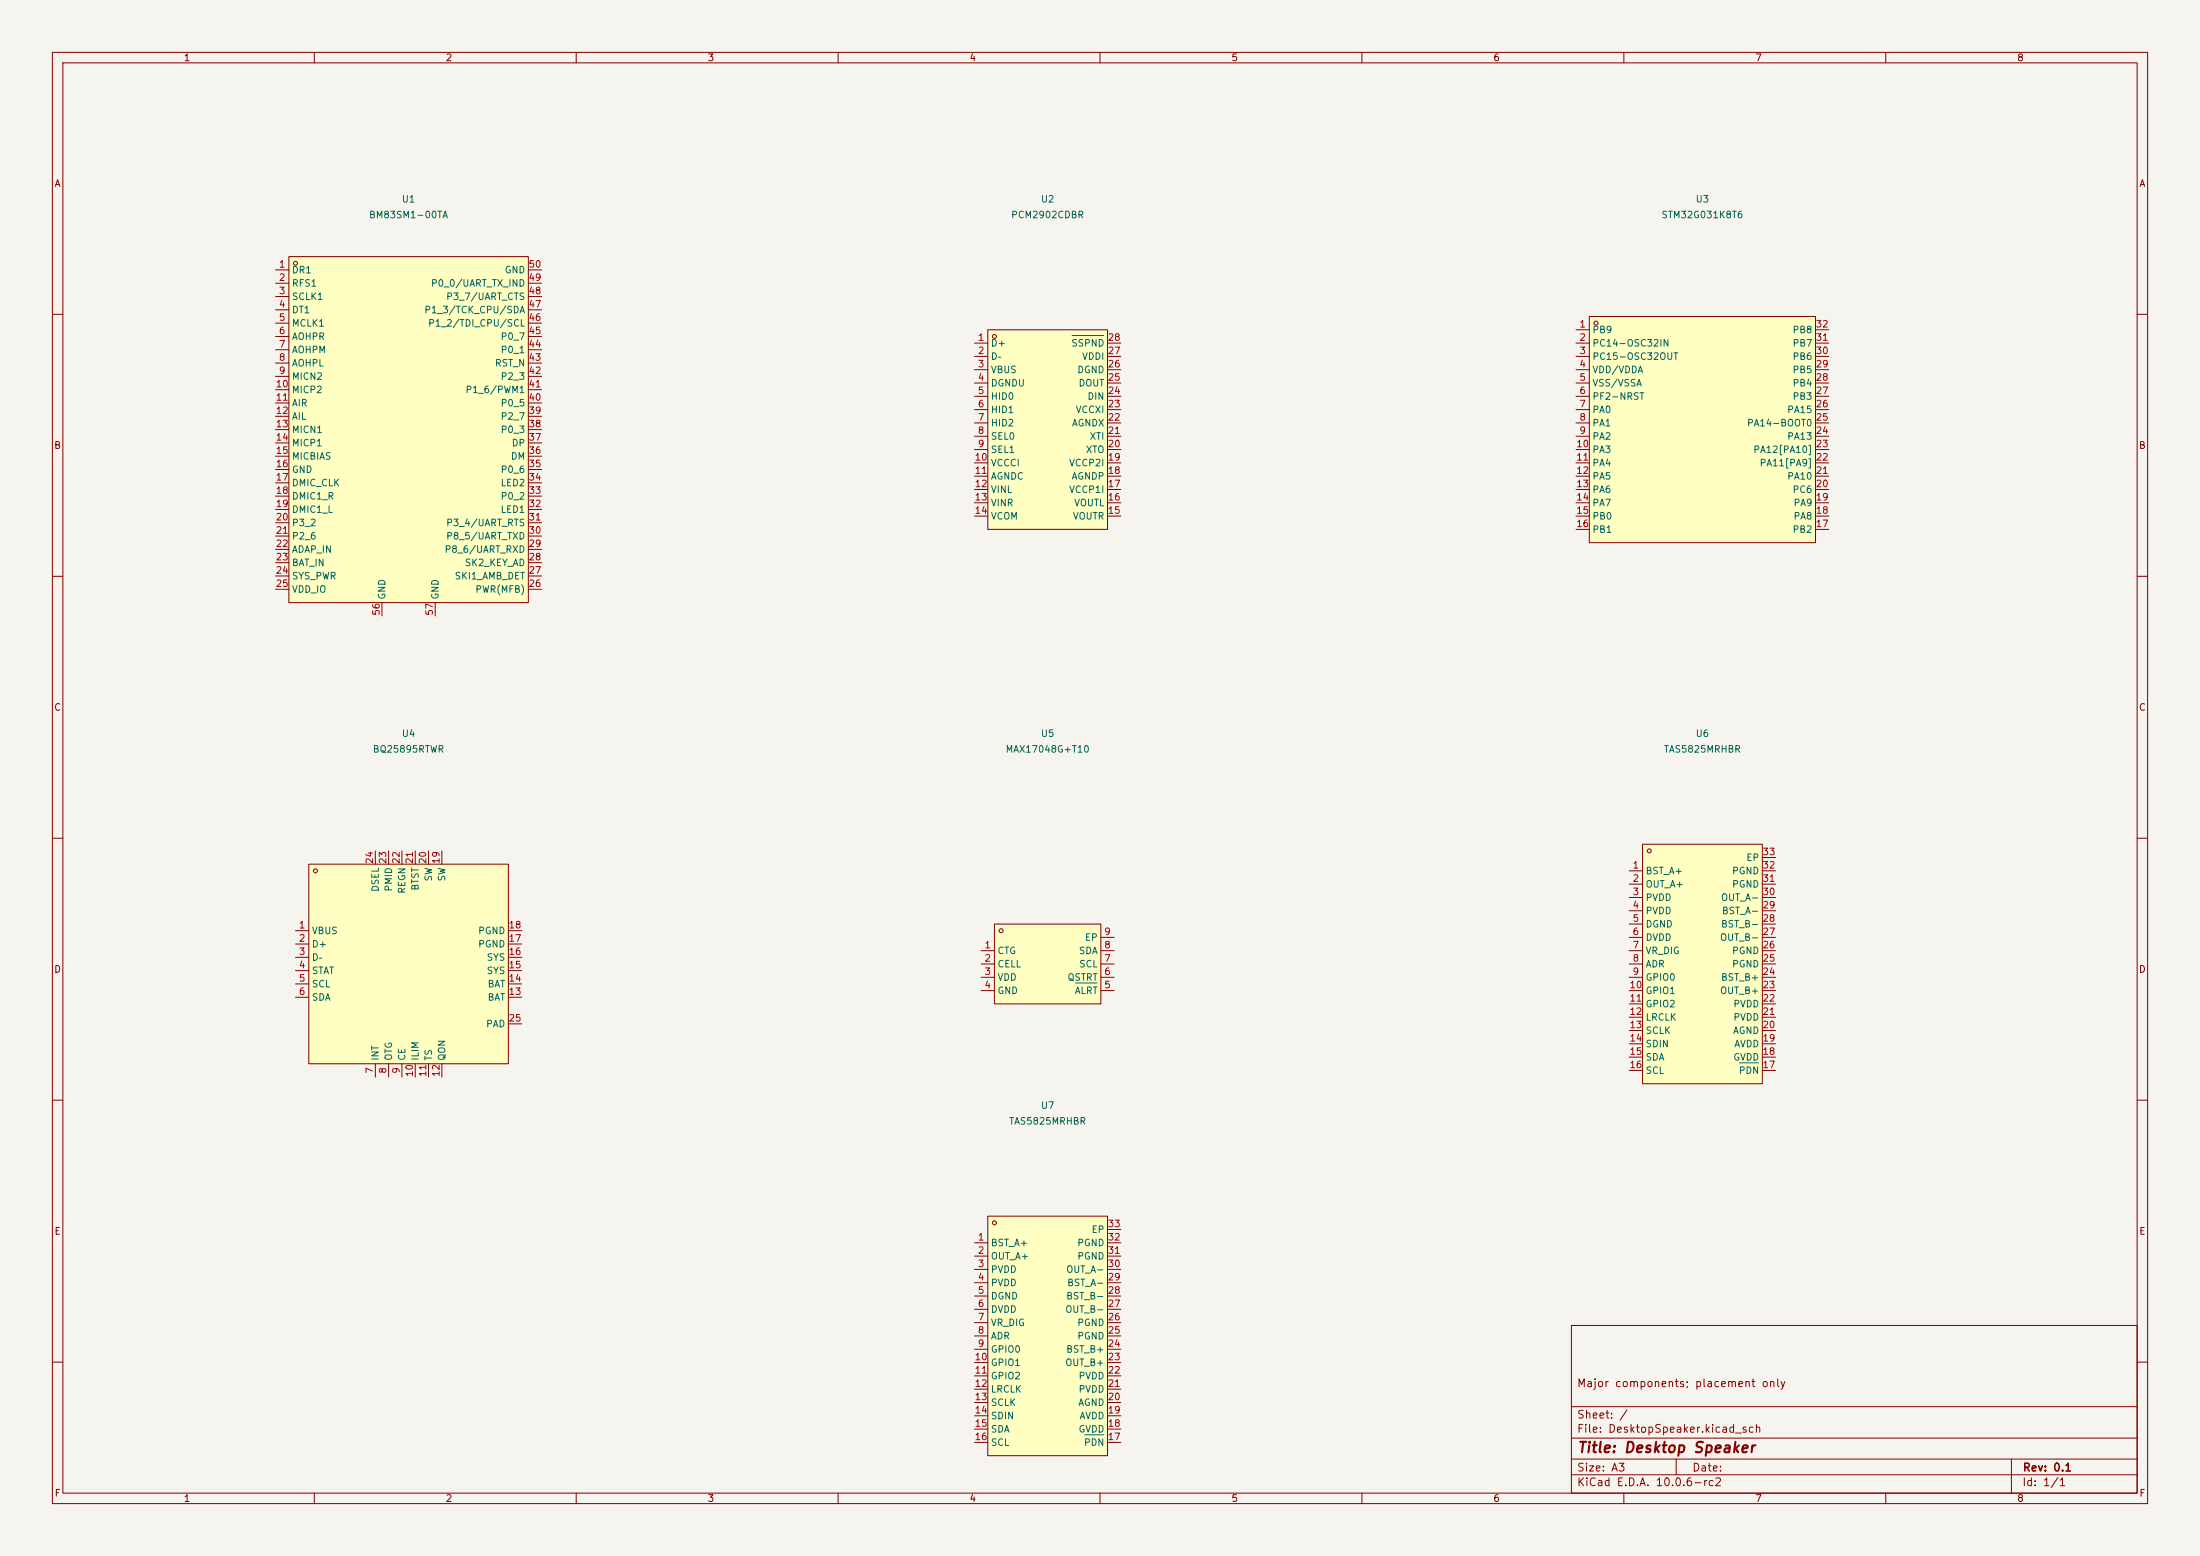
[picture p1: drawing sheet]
<svg xmlns="http://www.w3.org/2000/svg" width="420mm" height="297mm" viewBox="0 0 420 297" stroke-linecap="round" stroke-linejoin="round" font-family="sans-serif">
<path d="M0 0h420v297h-420z" fill="#f5f4ef" stroke="#f5f4ef" stroke-width=".19"/>
<g fill="none" stroke="#840000" stroke-width=".19">
<path d="M10 10h400v277h-400zM12 12h396v273h-396zM60 10v2M110 10v2M160 10v2M210 10v2M260 10v2M310 10v2M360 10v2M10 60h2M408 60h2M10 110h2"/>
<path d="M408 110h2M10 160h2M408 160h2M10 210h2M408 210h2M300 253h108v32h-108zM10 260h2M300 278.5h108M300 274.5h108M300 268.5h108M320 278.5v3M384 278.5v6.5"/>
<path d="M408 260h2M60 285v2M110 285v2M160 285v2M210 285v2M260 285v2M300 281.5h108M310 285v2M360 285v2"/>
</g>
<path d="M303.4 60.4h43.2v43.2h-43.2z" fill="#ffffc2"/>
<g fill="none" stroke="#840000" stroke-width=".19">
<path d="M300.9 62.9h2.5M300.9 65.5h2.5M300.9 68h2.5M300.9 70.6h2.5M300.9 73.1h2.5M300.9 75.6h2.5M300.9 78.2h2.5M303.4 60.4h43.2v43.2h-43.2zM346.6 62.9h2.5M346.6 65.5h2.5M346.6 68h2.5M346.6 70.6h2.5"/>
<path d="M346.6 73.1h2.5M346.6 75.6h2.5M346.6 78.2h2.5M300.9 80.7h2.5M300.9 83.3h2.5M300.9 85.8h2.5M300.9 88.3h2.5M300.9 90.9h2.5M300.9 93.4h2.5M300.9 96h2.5M300.9 98.5h2.5M346.6 80.7h2.5"/>
<path d="M346.6 83.3h2.5M346.6 85.8h2.5M346.6 88.3h2.5M346.6 90.9h2.5M346.6 93.4h2.5M346.6 96h2.5M346.6 98.5h2.5M300.9 101h2.5M346.6 101h2.5"/>
<circle cx="304.7" cy="61.7" r=".38"/>
</g>
<path d="M59 164.9h38.1v38.1h-38.1z" fill="#ffffc2"/>
<g fill="none" stroke="#840000" stroke-width=".19">
<path d="M56.4 177.7h2.6M59 164.9h38.1v38.1h-38.1zM71.7 162.4v2.6M74.2 162.4v2.6M76.7 162.4v2.6M79.3 162.4v2.6M81.8 162.4v2.6M84.3 162.4v2.6M97 177.7h2.6M56.4 180.2h2.6M56.4 182.7h2.6M56.4 185.3h2.6"/>
<path d="M56.4 187.8h2.6M56.4 190.4h2.6M97 180.2h2.6M97 182.7h2.6M97 185.3h2.6M97 187.8h2.6M97 190.4h2.6M97 195.4h2.6M71.7 203.1v2.5M74.2 203.1v2.5M76.7 203.1v2.5M79.3 203.1v2.5"/>
<path d="M81.8 203.1v2.5M84.3 203.1v2.5"/>
<circle cx="60.2" cy="166.2" r=".38"/>
</g>
<path d="M189.8 176.4h20.4v15.2h-20.4z" fill="#ffffc2"/>
<g fill="none" stroke="#840000" stroke-width=".19">
<path d="M189.8 176.4h20.4v15.2h-20.4zM210.2 178.9h2.5M187.3 181.5h2.5M187.3 184h2.5M187.3 186.5h2.5M187.3 189.1h2.5M210.2 181.5h2.5M210.2 184h2.5M210.2 186.5h2.5M210.2 189.1h2.5"/>
<circle cx="191.1" cy="177.7" r=".38"/>
</g>
<path d="M205.3 187.6h4.1" fill="none" stroke="#006464" stroke-width=".19"/>
<path d="M313.6 161.1h22.8v45.8h-22.8z" fill="#ffffc2"/>
<g fill="none" stroke="#840000" stroke-width=".19">
<path d="M311 166.2h2.6M311 168.8h2.6M311 171.3h2.6M311 173.8h2.6M311 176.4h2.6M311 178.9h2.6M313.6 161.1h22.8v45.8h-22.8zM336.4 166.2h2.6M336.4 168.8h2.6M336.4 171.3h2.6M336.4 173.8h2.6M336.4 176.4h2.6"/>
<path d="M336.4 178.9h2.6M336.4 163.7h2.6M311 181.5h2.6M311 184h2.6M311 186.5h2.6M311 189.1h2.6M311 191.6h2.6M311 194.2h2.6M311 196.7h2.6M311 199.2h2.6M336.4 181.5h2.6M336.4 184h2.6"/>
<path d="M336.4 186.5h2.6M336.4 189.1h2.6M336.4 191.6h2.6M336.4 194.2h2.6M336.4 196.7h2.6M336.4 199.2h2.6M311 201.8h2.6M311 204.3h2.6M336.4 201.8h2.6M336.4 204.3h2.6"/>
<circle cx="314.8" cy="162.4" r=".38"/>
</g>
<path d="M332.1 202.9h3.6" fill="none" stroke="#006464" stroke-width=".19"/>
<path d="M55.1 49h45.8v66h-45.8z" fill="#ffffc2"/>
<g fill="none" stroke="#840000" stroke-width=".19">
<path d="M52.6 51.5h2.5M52.6 54.1h2.5M52.6 56.6h2.5M52.6 59.1h2.5M55.1 49h45.8v66h-45.8zM100.9 51.5h2.5M100.9 54.1h2.5M100.9 56.6h2.5M100.9 59.1h2.5M52.6 61.7h2.5M52.6 64.2h2.5M52.6 66.8h2.5"/>
<path d="M52.6 69.3h2.5M52.6 71.8h2.5M52.6 74.4h2.5M52.6 76.9h2.5M52.6 79.5h2.5M100.9 61.7h2.5M100.9 64.2h2.5M100.9 66.8h2.5M100.9 69.3h2.5M100.9 71.8h2.5M100.9 74.4h2.5M100.9 76.9h2.5"/>
<path d="M100.9 79.5h2.5M52.6 82h2.5M52.6 84.5h2.5M52.6 87.1h2.5M52.6 89.6h2.5M52.6 92.2h2.5M52.6 94.7h2.5M52.6 97.2h2.5M52.6 99.8h2.5M100.9 82h2.5M100.9 84.5h2.5M100.9 87.1h2.5"/>
<path d="M100.9 89.6h2.5M100.9 92.2h2.5M100.9 94.7h2.5M100.9 97.2h2.5M100.9 99.8h2.5M52.6 102.3h2.5M52.6 104.9h2.5M52.6 107.4h2.5M52.6 109.9h2.5M52.6 112.5h2.5M72.9 115v2.6M83.1 115v2.6"/>
<path d="M100.9 102.3h2.5M100.9 104.9h2.5M100.9 107.4h2.5M100.9 109.9h2.5M100.9 112.5h2.5"/>
<circle cx="56.4" cy="50.3" r=".38"/>
</g>
<path d="M188.6 63h22.8v38.1h-22.8z" fill="#ffffc2"/>
<g fill="none" stroke="#840000" stroke-width=".19">
<path d="M186 65.5h2.6M186 68h2.6M186 70.6h2.6M186 73.1h2.6M186 75.6h2.6M186 78.2h2.6M188.6 63h22.8v38.1h-22.8zM211.4 65.5h2.6M211.4 68h2.6M211.4 70.6h2.6M211.4 73.1h2.6M211.4 75.6h2.6"/>
<path d="M211.4 78.2h2.6M186 80.7h2.6M186 83.3h2.6M186 85.8h2.6M186 88.3h2.6M186 90.9h2.6M186 93.4h2.6M186 96h2.6M186 98.5h2.6M211.4 80.7h2.6M211.4 83.3h2.6M211.4 85.8h2.6"/>
<path d="M211.4 88.3h2.6M211.4 90.9h2.6M211.4 93.4h2.6M211.4 96h2.6M211.4 98.5h2.6"/>
<circle cx="189.8" cy="64.2" r=".38"/>
</g>
<path d="M204.7 64h6" fill="none" stroke="#006464" stroke-width=".19"/>
<path d="M188.6 232.1h22.8v45.8h-22.8z" fill="#ffffc2"/>
<g fill="none" stroke="#840000" stroke-width=".19">
<path d="M186 237.2h2.6M186 239.8h2.6M188.6 232.1h22.8v45.8h-22.8zM211.4 237.2h2.6M211.4 239.8h2.6M211.4 234.7h2.6M186 242.3h2.6M186 244.8h2.6M186 247.4h2.6M186 249.9h2.6M186 252.5h2.6M186 255h2.6"/>
<path d="M186 257.5h2.6M211.4 242.3h2.6M211.4 244.8h2.6M211.4 247.4h2.6M211.4 249.9h2.6M211.4 252.5h2.6M211.4 255h2.6M211.4 257.5h2.6M186 260.1h2.6M186 262.6h2.6M186 265.2h2.6M186 267.7h2.6"/>
<path d="M186 270.2h2.6M186 272.8h2.6M186 275.3h2.6M211.4 260.1h2.6M211.4 262.6h2.6M211.4 265.2h2.6M211.4 267.7h2.6M211.4 270.2h2.6M211.4 272.8h2.6M211.4 275.3h2.6"/>
<circle cx="189.8" cy="233.4" r=".38"/>
</g>
<path d="M207.1 273.9h3.6" fill="none" stroke="#006464" stroke-width=".19"/>
<text font-size="2" fill="#840000" x="301" y="277.8">Title: Desktop Speaker</text>
<g font-size="1.5" fill="#840000">
<text x="300.9" y="265.1">Major components; placement only</text>
<text x="300.9" y="273.8">File: DesktopSpeaker.kicad_sch</text>
<text x="300.9" y="271.1">Sheet: /</text>
<text x="300.9" y="281.2">Size: A3</text>
<text x="322.9" y="281.2">Date:</text>
<text x="386" y="281.2">Rev: 0.1</text>
<text x="300.9" y="284">KiCad E.D.A. 10.0.6-rc2</text>
<text x="385.9" y="284">Id: 1/1</text>
</g>
<g font-size="1.3" fill="#840000">
<text x="35" y="12">1</text>
<text x="85" y="12">2</text>
<text x="135" y="12">3</text>
<text x="185" y="12">4</text>
<text x="235" y="12">5</text>
<text x="285" y="12">6</text>
<text x="335" y="12">7</text>
<text x="385" y="12">8</text>
<text x="10.3" y="36">A</text>
<text x="408.3" y="36">A</text>
<text x="10.2" y="86">B</text>
<text x="408.2" y="86">B</text>
<text x="10.2" y="136">C</text>
<text x="408.2" y="136">C</text>
<text x="10.2" y="186">D</text>
<text x="408.2" y="186">D</text>
<text x="10.3" y="236">E</text>
<text x="408.3" y="236">E</text>
<text x="10.3" y="286">F</text>
<text x="35" y="287">1</text>
<text x="85" y="287">2</text>
<text x="135" y="287">3</text>
<text x="185" y="287">4</text>
<text x="235" y="287">5</text>
<text x="285" y="287">6</text>
<text x="335" y="287">7</text>
<text x="385" y="287">8</text>
<text x="408.3" y="286">F</text>
</g>
<g font-size="1.3" fill="#006464">
<text x="70.3" y="42">BM83SM1-00TA</text>
<text x="76.6" y="39">U1</text>
<text x="192.9" y="42">PCM2902CDBR</text>
<text x="198.6" y="39">U2</text>
<text x="317.1" y="42">STM32G031K8T6</text>
<text x="323.6" y="39">U3</text>
<text x="55.6" y="52.5">DR1</text>
<text x="96.3" y="52.5">GND</text>
<text x="55.6" y="55">RFS1</text>
<text x="55.6" y="57.6">SCLK1</text>
<text x="82.2" y="55">P0_0/UART_TX_IND</text>
<text x="85.1" y="57.6">P3_7/UART_CTS</text>
<text x="55.6" y="60.1">DT1</text>
<text x="55.6" y="62.6">MCLK1</text>
<text x="55.6" y="65.2">AOHPR</text>
<text x="80.9" y="60.1">P1_3/TCK_CPU/SDA</text>
<text x="81.6" y="62.6">P1_2/TDI_CPU/SCL</text>
<text x="95.5" y="65.2">P0_7</text>
<text x="303.9" y="63.9">PB9</text>
<text x="342.1" y="63.9">PB8</text>
<text x="55.6" y="67.7">AOHPM</text>
<text x="55.6" y="70.3">AOHPL</text>
<text x="94.4" y="70.3">RST_N</text>
<text x="95.5" y="67.7">P0_1</text>
<text x="189.1" y="66.5">D+</text>
<text x="189.1" y="69">D–</text>
<text x="189.1" y="71.5">VBUS</text>
<text x="204.4" y="66.5">SSPND</text>
<text x="205.6" y="71.5">DGND</text>
<text x="206.5" y="69">VDDI</text>
<text x="303.9" y="66.5">PC14-OSC32IN</text>
<text x="303.9" y="69">PC15-OSC32OUT</text>
<text x="303.9" y="71.5">VDD/VDDA</text>
<text x="342.1" y="71.5">PB5</text>
<text x="342.1" y="69">PB6</text>
<text x="342.1" y="66.5">PB7</text>
<text x="55.6" y="72.8">MICN2</text>
<text x="55.6" y="75.3">MICP2</text>
<text x="55.6" y="77.9">AIR</text>
<text x="88.8" y="75.3">P1_6/PWM1</text>
<text x="95.5" y="77.9">P0_5</text>
<text x="95.5" y="72.8">P2_3</text>
<text x="189.1" y="74.1">DGNDU</text>
<text x="189.1" y="76.6">HID0</text>
<text x="205.8" y="74.1">DOUT</text>
<text x="207.5" y="76.6">DIN</text>
<text x="303.9" y="74.1">VSS/VSSA</text>
<text x="303.9" y="76.6">PF2-NRST</text>
<text x="342.1" y="76.6">PB3</text>
<text x="342.1" y="74.1">PB4</text>
<text x="55.6" y="80.4">AIL</text>
<text x="55.6" y="83">MICN1</text>
<text x="95.5" y="83">P0_3</text>
<text x="95.5" y="80.4">P2_7</text>
<text x="189.1" y="79.2">HID1</text>
<text x="189.1" y="81.7">HID2</text>
<text x="204.5" y="81.7">AGNDX</text>
<text x="205.3" y="79.2">VCCXI</text>
<text x="303.9" y="79.2">PA0</text>
<text x="303.9" y="81.7">PA1</text>
<text x="333.4" y="81.7">PA14-BOOT0</text>
<text x="341.1" y="79.2">PA15</text>
<text x="55.6" y="85.5">MICP1</text>
<text x="55.6" y="88">MICBIAS</text>
<text x="97.4" y="88">DM</text>
<text x="97.6" y="85.5">DP</text>
<text x="189.1" y="84.2">SEL0</text>
<text x="189.1" y="86.8">SEL1</text>
<text x="189.1" y="89.3">VCCCI</text>
<text x="204" y="89.3">VCCP2I</text>
<text x="207.2" y="86.8">XTO</text>
<text x="207.9" y="84.2">XTI</text>
<text x="303.9" y="84.2">PA2</text>
<text x="303.9" y="86.8">PA3</text>
<text x="303.9" y="89.3">PA4</text>
<text x="334.6" y="86.8">PA12[PA10]</text>
<text x="335.8" y="89.3">PA11[PA9]</text>
<text x="341.1" y="84.2">PA13</text>
<text x="55.6" y="90.6">GND</text>
<text x="55.6" y="93.1">DMIC_CLK</text>
<text x="55.6" y="95.7">DMIC1_R</text>
<text x="95.5" y="95.7">P0_2</text>
<text x="95.5" y="93.1">LED2</text>
<text x="95.5" y="90.6">P0_6</text>
<text x="189.1" y="91.9">AGNDC</text>
<text x="189.1" y="94.4">VINL</text>
<text x="204" y="94.4">VCCP1I</text>
<text x="204.5" y="91.9">AGNDP</text>
<text x="303.9" y="91.9">PA5</text>
<text x="303.9" y="94.4">PA6</text>
<text x="341.1" y="91.9">PA10</text>
<text x="342.1" y="94.4">PC6</text>
<text x="55.6" y="98.2">DMIC1_L</text>
<text x="55.6" y="100.7">P3_2</text>
<text x="85.1" y="100.7">P3_4/UART_RTS</text>
<text x="95.5" y="98.2">LED1</text>
<text x="189.1" y="96.9">VINR</text>
<text x="189.1" y="99.5">VCOM</text>
<text x="204.7" y="99.5">VOUTR</text>
<text x="204.9" y="96.9">VOUTL</text>
<text x="303.9" y="96.9">PA7</text>
<text x="303.9" y="99.5">PB0</text>
<text x="342.3" y="99.5">PA8</text>
<text x="342.3" y="96.9">PA9</text>
<text x="55.6" y="103.3">P2_6</text>
<text x="55.6" y="105.8">ADAP_IN</text>
<text x="84.8" y="105.8">P8_6/UART_RXD</text>
<text x="85.1" y="103.3">P8_5/UART_TXD</text>
<text x="303.9" y="102">PB1</text>
<text x="342.1" y="102">PB2</text>
<text x="55.6" y="108.4">BAT_IN</text>
<text x="55.6" y="110.9">SYS_PWR</text>
<text x="55.6" y="113.4">VDD_IO</text>
<text x="86.7" y="110.9">SKI1_AMB_DET</text>
<text x="88.6" y="108.4">SK2_KEY_AD</text>
<text x="90.6" y="113.4">PWR(MFB)</text>
<text x="73.9" y="114.5" transform="rotate(-90 73.9 114.5)">GND</text>
<text x="84" y="114.5" transform="rotate(-90 84 114.5)">GND</text>
<text x="71.1" y="144">BQ25895RTWR</text>
<text x="76.6" y="141">U4</text>
<text x="191.9" y="144">MAX17048G+T10</text>
<text x="198.6" y="141">U5</text>
<text x="317.5" y="144">TAS5825MRHBR</text>
<text x="323.6" y="141">U6</text>
<text x="314.1" y="167.2">BST_A+</text>
<text x="330.6" y="167.2">PGND</text>
<text x="333.3" y="164.6">EP</text>
<text x="72.6" y="170.3" transform="rotate(-90 72.6 170.3)">DSEL</text>
<text x="75.2" y="170.3" transform="rotate(-90 75.2 170.3)">PMID</text>
<text x="77.7" y="170.7" transform="rotate(-90 77.7 170.7)">REGN</text>
<text x="80.2" y="170.1" transform="rotate(-90 80.2 170.1)">BTST</text>
<text x="82.8" y="168.3" transform="rotate(-90 82.8 168.3)">SW</text>
<text x="85.3" y="168.3" transform="rotate(-90 85.3 168.3)">SW</text>
<text x="314.1" y="169.7">OUT_A+</text>
<text x="314.1" y="172.3">PVDD</text>
<text x="328.4" y="172.3">OUT_A-</text>
<text x="330.6" y="169.7">PGND</text>
<text x="59.4" y="178.6">VBUS</text>
<text x="91.2" y="178.6">PGND</text>
<text x="207" y="179.9">EP</text>
<text x="314.1" y="174.8">PVDD</text>
<text x="314.1" y="177.3">DGND</text>
<text x="314.1" y="179.9">DVDD</text>
<text x="328.3" y="179.9">OUT_B-</text>
<text x="328.4" y="177.3">BST_B-</text>
<text x="328.6" y="174.8">BST_A-</text>
<text x="59.4" y="181.2">D+</text>
<text x="59.4" y="183.7">D–</text>
<text x="91.2" y="181.2">PGND</text>
<text x="92.8" y="183.7">SYS</text>
<text x="190.3" y="182.4">CTG</text>
<text x="190.3" y="185">CELL</text>
<text x="205.9" y="182.4">SDA</text>
<text x="205.9" y="185">SCL</text>
<text x="314.1" y="182.4">VR_DIG</text>
<text x="314.1" y="185">ADR</text>
<text x="330.6" y="185">PGND</text>
<text x="330.6" y="182.4">PGND</text>
<text x="59.4" y="186.2">STAT</text>
<text x="59.4" y="188.8">SCL</text>
<text x="59.4" y="191.3">SDA</text>
<text x="92.8" y="186.2">SYS</text>
<text x="93" y="191.3">BAT</text>
<text x="93" y="188.8">BAT</text>
<text x="190.3" y="187.5">VDD</text>
<text x="190.3" y="190">GND</text>
<text x="203.7" y="187.5">QSTRT</text>
<text x="205.1" y="190">ALRT</text>
<text x="314.1" y="187.5">GPIO0</text>
<text x="314.1" y="190">GPIO1</text>
<text x="328.3" y="190">OUT_B+</text>
<text x="328.4" y="187.5">BST_B+</text>
<text x="92.7" y="196.4">PAD</text>
<text x="314.1" y="192.6">GPIO2</text>
<text x="314.1" y="195.1">LRCLK</text>
<text x="314.1" y="197.7">SCLK</text>
<text x="330.7" y="197.7">AGND</text>
<text x="330.8" y="195.1">PVDD</text>
<text x="330.8" y="192.6">PVDD</text>
<text x="72.6" y="202.6" transform="rotate(-90 72.6 202.6)">INT</text>
<text x="75.2" y="202.6" transform="rotate(-90 75.2 202.6)">OTG</text>
<text x="77.7" y="202.6" transform="rotate(-90 77.7 202.6)">CE</text>
<text x="80.2" y="202.6" transform="rotate(-90 80.2 202.6)">ILIM</text>
<text x="82.8" y="202.6" transform="rotate(-90 82.8 202.6)">TS</text>
<text x="85.3" y="202.6" transform="rotate(-90 85.3 202.6)">QON</text>
<text x="314.1" y="200.2">SDIN</text>
<text x="314.1" y="202.7">SDA</text>
<text x="330.8" y="202.7">GVDD</text>
<text x="331" y="200.2">AVDD</text>
<text x="314.1" y="205.3">SCL</text>
<text x="331.8" y="205.3">PDN</text>
<text x="192.5" y="215">TAS5825MRHBR</text>
<text x="198.6" y="212">U7</text>
<text x="189.1" y="238.2">BST_A+</text>
<text x="205.6" y="238.2">PGND</text>
<text x="208.3" y="235.6">EP</text>
<text x="189.1" y="240.7">OUT_A+</text>
<text x="189.1" y="243.3">PVDD</text>
<text x="189.1" y="245.8">PVDD</text>
<text x="203.4" y="243.3">OUT_A-</text>
<text x="203.6" y="245.8">BST_A-</text>
<text x="205.6" y="240.7">PGND</text>
<text x="189.1" y="248.3">DGND</text>
<text x="189.1" y="250.9">DVDD</text>
<text x="203.3" y="250.9">OUT_B-</text>
<text x="203.4" y="248.3">BST_B-</text>
<text x="189.1" y="253.4">VR_DIG</text>
<text x="189.1" y="256">ADR</text>
<text x="205.6" y="256">PGND</text>
<text x="205.6" y="253.4">PGND</text>
<text x="189.1" y="258.5">GPIO0</text>
<text x="189.1" y="261">GPIO1</text>
<text x="189.1" y="263.6">GPIO2</text>
<text x="203.3" y="261">OUT_B+</text>
<text x="203.4" y="258.5">BST_B+</text>
<text x="205.8" y="263.6">PVDD</text>
<text x="189.1" y="266.1">LRCLK</text>
<text x="189.1" y="268.7">SCLK</text>
<text x="205.7" y="268.7">AGND</text>
<text x="205.8" y="266.1">PVDD</text>
<text x="189.1" y="271.2">SDIN</text>
<text x="189.1" y="273.7">SDA</text>
<text x="205.8" y="273.7">GVDD</text>
<text x="206" y="271.2">AVDD</text>
<text x="189.1" y="276.3">SCL</text>
<text x="206.8" y="276.3">PDN</text>
</g>
<g font-size="1.3" fill="#a90000">
<text x="53.1" y="51.4">1</text>
<text x="53.1" y="53.9">2</text>
<text x="100.8" y="53.9">49</text>
<text x="100.8" y="51.4">50</text>
<text x="53.1" y="56.5">3</text>
<text x="53.1" y="59">4</text>
<text x="100.8" y="59">47</text>
<text x="100.8" y="56.5">48</text>
<text x="53.1" y="61.5">5</text>
<text x="53.1" y="64.1">6</text>
<text x="100.8" y="64.1">45</text>
<text x="100.8" y="61.5">46</text>
<text x="186.6" y="65.4">1</text>
<text x="211.4" y="65.4">28</text>
<text x="301.4" y="62.8">1</text>
<text x="301.4" y="65.4">2</text>
<text x="346.5" y="65.4">31</text>
<text x="346.5" y="62.8">32</text>
<text x="53.1" y="66.6">7</text>
<text x="53.1" y="69.2">8</text>
<text x="53.1" y="71.7">9</text>
<text x="100.8" y="71.7">42</text>
<text x="100.8" y="69.2">43</text>
<text x="100.8" y="66.6">44</text>
<text x="186.6" y="67.9">2</text>
<text x="186.6" y="70.4">3</text>
<text x="211.4" y="70.4">26</text>
<text x="211.4" y="67.9">27</text>
<text x="301.4" y="67.9">3</text>
<text x="301.4" y="70.4">4</text>
<text x="346.5" y="70.4">29</text>
<text x="346.5" y="67.9">30</text>
<text x="52.5" y="74.2">10</text>
<text x="52.5" y="76.8">11</text>
<text x="100.8" y="76.8">40</text>
<text x="100.8" y="74.2">41</text>
<text x="186.6" y="73">4</text>
<text x="186.6" y="75.5">5</text>
<text x="211.4" y="75.5">24</text>
<text x="211.4" y="73">25</text>
<text x="301.4" y="73">5</text>
<text x="301.4" y="75.5">6</text>
<text x="346.5" y="75.5">27</text>
<text x="346.5" y="73">28</text>
<text x="52.5" y="79.3">12</text>
<text x="52.5" y="81.9">13</text>
<text x="100.8" y="81.9">38</text>
<text x="100.8" y="79.3">39</text>
<text x="186.6" y="78.1">6</text>
<text x="186.6" y="80.6">7</text>
<text x="186.6" y="83.1">8</text>
<text x="211.4" y="83.1">21</text>
<text x="211.4" y="80.6">22</text>
<text x="211.4" y="78.1">23</text>
<text x="301.4" y="78.1">7</text>
<text x="301.4" y="80.6">8</text>
<text x="301.4" y="83.1">9</text>
<text x="346.5" y="83.1">24</text>
<text x="346.5" y="80.6">25</text>
<text x="346.5" y="78.1">26</text>
<text x="52.5" y="84.4">14</text>
<text x="52.5" y="86.9">15</text>
<text x="52.5" y="89.5">16</text>
<text x="100.8" y="89.5">35</text>
<text x="100.8" y="86.9">36</text>
<text x="100.8" y="84.4">37</text>
<text x="186" y="88.2">10</text>
<text x="186.6" y="85.7">9</text>
<text x="211.4" y="88.2">19</text>
<text x="211.4" y="85.7">20</text>
<text x="300.8" y="85.7">10</text>
<text x="300.8" y="88.2">11</text>
<text x="346.5" y="88.2">22</text>
<text x="346.5" y="85.7">23</text>
<text x="52.5" y="92">17</text>
<text x="52.5" y="94.6">18</text>
<text x="100.8" y="94.6">33</text>
<text x="100.8" y="92">34</text>
<text x="186" y="90.8">11</text>
<text x="186" y="93.3">12</text>
<text x="186" y="95.8">13</text>
<text x="211.4" y="95.8">16</text>
<text x="211.4" y="93.3">17</text>
<text x="211.4" y="90.8">18</text>
<text x="300.8" y="90.8">12</text>
<text x="300.8" y="93.3">13</text>
<text x="300.8" y="95.8">14</text>
<text x="346.5" y="95.8">19</text>
<text x="346.5" y="93.3">20</text>
<text x="346.5" y="90.8">21</text>
<text x="52.5" y="97.1">19</text>
<text x="52.5" y="99.6">20</text>
<text x="100.8" y="99.6">31</text>
<text x="100.8" y="97.1">32</text>
<text x="186" y="98.4">14</text>
<text x="211.4" y="98.4">15</text>
<text x="300.8" y="98.4">15</text>
<text x="300.8" y="100.9">16</text>
<text x="346.5" y="100.9">17</text>
<text x="346.5" y="98.4">18</text>
<text x="52.5" y="102.2">21</text>
<text x="52.5" y="104.7">22</text>
<text x="52.5" y="107.3">23</text>
<text x="100.8" y="107.3">28</text>
<text x="100.8" y="104.7">29</text>
<text x="100.8" y="102.2">30</text>
<text x="52.5" y="109.8">24</text>
<text x="52.5" y="112.3">25</text>
<text x="100.8" y="112.3">26</text>
<text x="100.8" y="109.8">27</text>
<text x="72.8" y="117.6" transform="rotate(-90 72.8 117.6)">56</text>
<text x="82.9" y="117.6" transform="rotate(-90 82.9 117.6)">57</text>
<text x="71.5" y="165" transform="rotate(-90 71.5 165)">24</text>
<text x="74.1" y="165" transform="rotate(-90 74.1 165)">23</text>
<text x="76.6" y="165" transform="rotate(-90 76.6 165)">22</text>
<text x="79.1" y="165" transform="rotate(-90 79.1 165)">21</text>
<text x="81.7" y="165" transform="rotate(-90 81.7 165)">20</text>
<text x="84.2" y="165" transform="rotate(-90 84.2 165)">19</text>
<text x="311.6" y="166.1">1</text>
<text x="336.4" y="166.1">32</text>
<text x="336.4" y="163.5">33</text>
<text x="311.6" y="168.6">2</text>
<text x="311.6" y="171.2">3</text>
<text x="311.6" y="173.7">4</text>
<text x="336.4" y="173.7">29</text>
<text x="336.4" y="171.2">30</text>
<text x="336.4" y="168.6">31</text>
<text x="56.9" y="177.5">1</text>
<text x="97" y="177.5">18</text>
<text x="210.7" y="178.8">9</text>
<text x="311.6" y="176.2">5</text>
<text x="311.6" y="178.8">6</text>
<text x="336.4" y="178.8">27</text>
<text x="336.4" y="176.2">28</text>
<text x="56.9" y="180.1">2</text>
<text x="56.9" y="182.6">3</text>
<text x="56.9" y="185.1">4</text>
<text x="97" y="185.1">15</text>
<text x="97" y="182.6">16</text>
<text x="97" y="180.1">17</text>
<text x="187.8" y="181.3">1</text>
<text x="187.8" y="183.9">2</text>
<text x="210.7" y="183.9">7</text>
<text x="210.7" y="181.3">8</text>
<text x="311.6" y="181.3">7</text>
<text x="311.6" y="183.9">8</text>
<text x="336.4" y="183.9">25</text>
<text x="336.4" y="181.3">26</text>
<text x="56.9" y="187.7">5</text>
<text x="56.9" y="190.2">6</text>
<text x="97" y="190.2">13</text>
<text x="97" y="187.7">14</text>
<text x="187.8" y="186.4">3</text>
<text x="187.8" y="188.9">4</text>
<text x="210.7" y="188.9">5</text>
<text x="210.7" y="186.4">6</text>
<text x="311" y="188.9">10</text>
<text x="311" y="191.5">11</text>
<text x="311.6" y="186.4">9</text>
<text x="336.4" y="191.5">22</text>
<text x="336.4" y="188.9">23</text>
<text x="336.4" y="186.4">24</text>
<text x="97" y="195.3">25</text>
<text x="311" y="194">12</text>
<text x="311" y="196.6">13</text>
<text x="336.4" y="196.6">20</text>
<text x="336.4" y="194">21</text>
<text x="311" y="199.1">14</text>
<text x="311" y="201.6">15</text>
<text x="336.4" y="201.6">18</text>
<text x="336.4" y="199.1">19</text>
<text x="71.5" y="205.1" transform="rotate(-90 71.5 205.1)">7</text>
<text x="74.1" y="205.1" transform="rotate(-90 74.1 205.1)">8</text>
<text x="76.6" y="205.1" transform="rotate(-90 76.6 205.1)">9</text>
<text x="79.1" y="205.7" transform="rotate(-90 79.1 205.7)">10</text>
<text x="81.7" y="205.7" transform="rotate(-90 81.7 205.7)">11</text>
<text x="84.2" y="205.7" transform="rotate(-90 84.2 205.7)">12</text>
<text x="311" y="204.2">16</text>
<text x="336.4" y="204.2">17</text>
<text x="186.6" y="237.1">1</text>
<text x="186.6" y="239.6">2</text>
<text x="211.4" y="239.6">31</text>
<text x="211.4" y="237.1">32</text>
<text x="211.4" y="234.5">33</text>
<text x="186.6" y="242.2">3</text>
<text x="186.6" y="244.7">4</text>
<text x="211.4" y="244.7">29</text>
<text x="211.4" y="242.2">30</text>
<text x="186.6" y="247.2">5</text>
<text x="186.6" y="249.8">6</text>
<text x="211.4" y="249.8">27</text>
<text x="211.4" y="247.2">28</text>
<text x="186.6" y="252.3">7</text>
<text x="186.6" y="254.9">8</text>
<text x="186.6" y="257.4">9</text>
<text x="211.4" y="257.4">24</text>
<text x="211.4" y="254.9">25</text>
<text x="211.4" y="252.3">26</text>
<text x="186" y="259.9">10</text>
<text x="186" y="262.5">11</text>
<text x="211.4" y="262.5">22</text>
<text x="211.4" y="259.9">23</text>
<text x="186" y="265">12</text>
<text x="186" y="267.6">13</text>
<text x="211.4" y="267.6">20</text>
<text x="211.4" y="265">21</text>
<text x="186" y="270.1">14</text>
<text x="186" y="272.6">15</text>
<text x="186" y="275.2">16</text>
<text x="211.4" y="275.2">17</text>
<text x="211.4" y="272.6">18</text>
<text x="211.4" y="270.1">19</text>
</g>
</svg>
